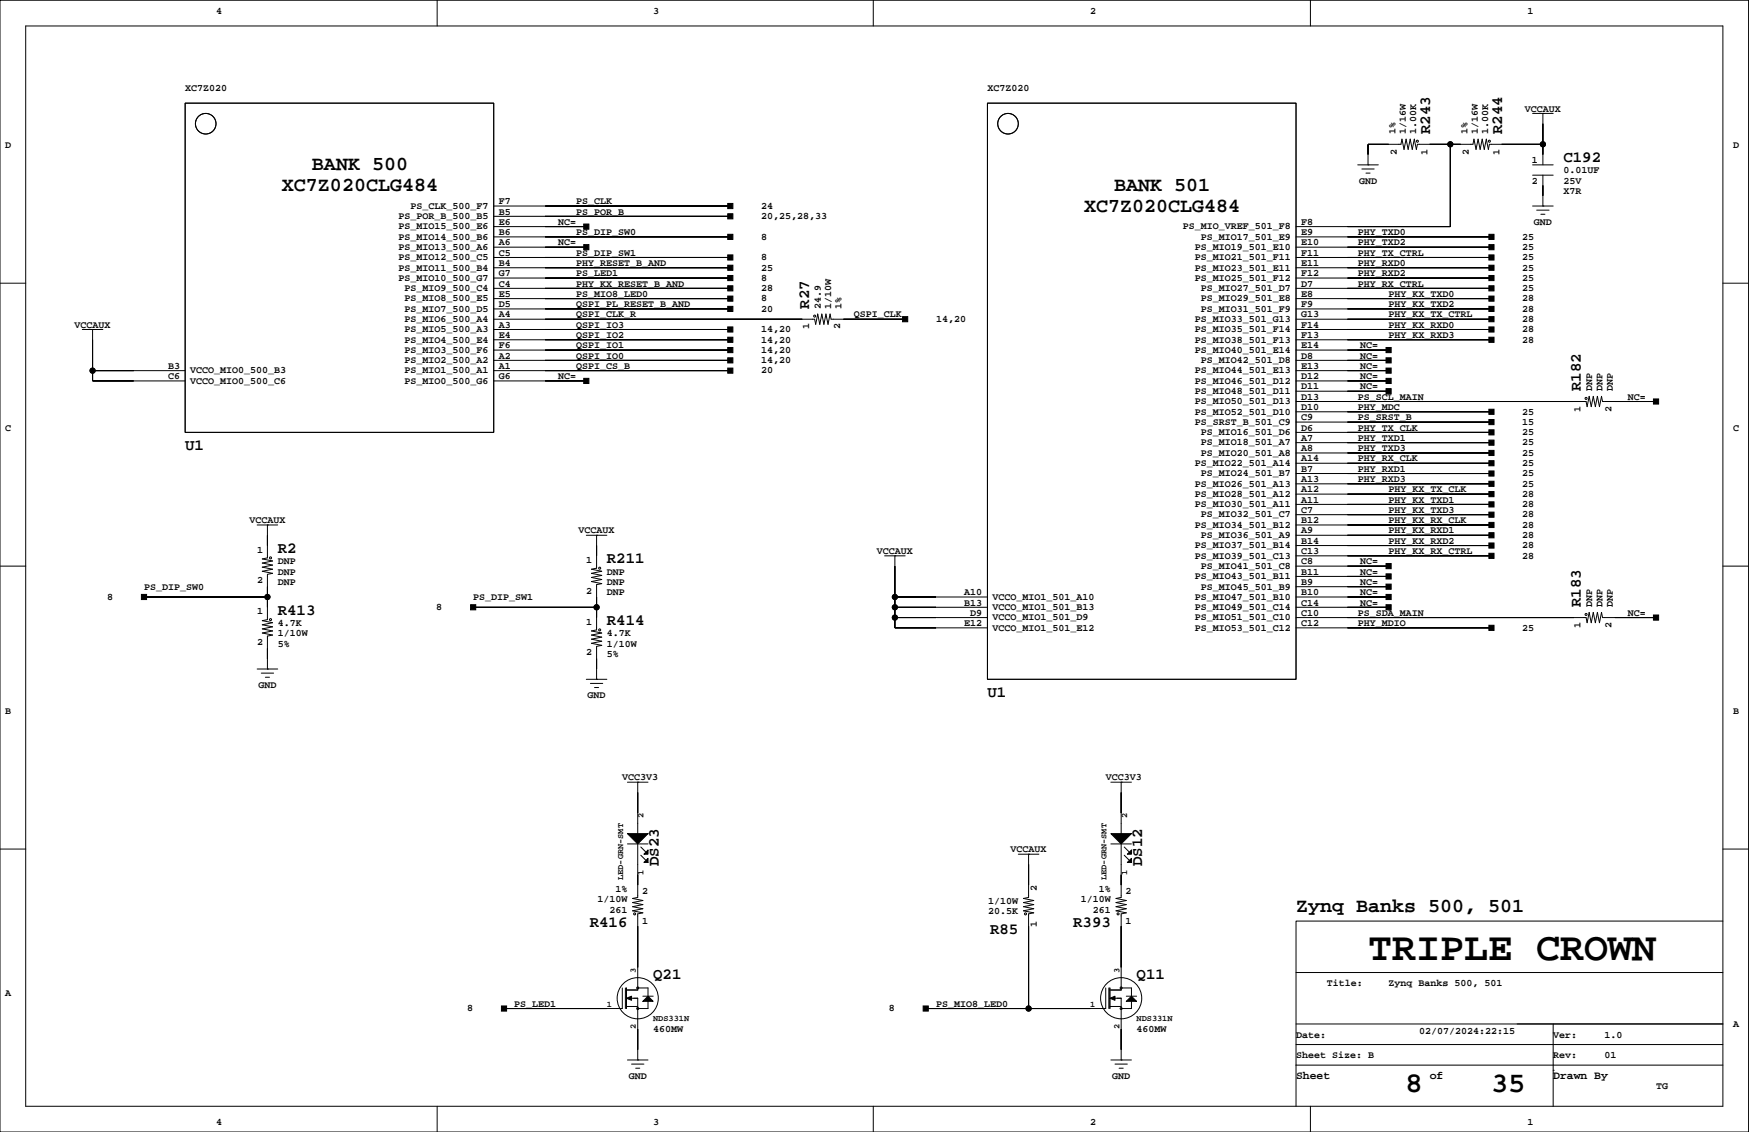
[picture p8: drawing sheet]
<svg xmlns="http://www.w3.org/2000/svg" width="432mm" height="279mm" viewBox="0 0 432 279" stroke-linecap="round" stroke-linejoin="round" font-family="sans-serif">
<g fill="none" stroke="#000" stroke-width=".25">
<path d="M0 .1h431.7v279.3h-431.7zM6.3 6.4h419.1v266.7h-419.1zM107.9 .1v6.3M215.6 .1v6.3M323.5 .1v6.3M45.7 25.5h76.2v81.2h-76.2zM243.8 25.5h76.2v142.2h-76.2zM358.1 35.6v20.3h-38.1M378.4 28h5.1M380.9 28h.1M380.9 28v12.7M380.9 35.6h-13.2l-.2 1.3-.6-2.6-.5 2.6-.5-2.6-.5 2.6-.5-2.6-.5 2.6-.5-2.6-.3 1.3h-13.7l-.2 1.3-.5-2.6-.5 2.6-.5-2.6-.6 2.6-.5-2.6-.5 2.6-.5-2.6-.2 1.3h-8.2v5.1"/>
<path d="M121.9 50.9h58.4M121.9 58.5h58.4M121.9 55.9h22.8M121.9 53.4h58.4M320 58.5h48.2M335.2 40.7h5.1M336.2 41.7h3.1M337.2 42.7h1.1M337.7 40.7h.1M378.4 50.9h5.1M378.4 43.2h5.1M378.4 40.7h5.1"/>
<path d="M379.4 51.9h3M380.4 52.9h1M380.9 50.9h.1M380.9 43.2v7.7M0 69.9h6.3M121.9 78.8h79.2l.3 1.3 .5-2.6 .5 2.6 .5-2.6 .5 2.6 .5-2.6 .5 2.6 .5-2.6 .3 1.3h18.3M121.9 76.2h58.4M121.9 73.7h58.4M121.9 71.2h58.4M121.9 68.6h58.4M121.9 66.1h58.4M121.9 63.5h58.4"/>
<path d="M121.9 61h22.8M320 78.8h48.2M320 76.2h48.2M320 73.7h48.2M320 71.2h48.2M320 68.6h48.2M320 66.1h48.2M320 63.5h48.2M320 61h48.2M425.4 69.9h6.3M20.3 81.3h5.1M22.9 81.3h.1"/>
<path d="M22.9 81.3v12.7h22.8M22.9 91.5h22.8M121.9 94h22.8M121.9 91.5h58.4M121.9 88.9h58.4M121.9 86.4h58.4M121.9 83.9h58.4M121.9 81.3h58.4M320 94h22.8M320 91.5h22.8M320 88.9h22.8M320 86.4h22.8"/>
<path d="M320 83.9h48.2M320 81.3h48.2M320 99.1h71.6l.2 1.3 .5-2.6 .5 2.6 .6-2.6 .5 2.6 .5-2.6 .5 2.6 .5-2.6 .2 1.3h13.2M320 96.6h22.8M320 119.4h48.2M320 116.9h48.2M320 114.3h48.2M320 111.8h48.2M320 109.3h48.2M320 106.7h48.2M320 104.2h48.2M320 101.6h48.2"/>
<path d="M0 139.7h6.3M63.5 129.6h5.1M66 129.6h.1M66 129.6v8.1l-1.2 .3 2.5 .5-2.5 .5 2.5 .5-2.5 .5 2.5 .5-2.5 .5 2.5 .5-1.3 .3v11.1l-1.2 .3 2.5 .5-2.5 .5 2.5 .5-2.5 .5 2.5 .5-2.5 .5 2.5 .5-1.3 .3v8.1M144.7 132.1h5.1M147.3 132.1h.1M147.3 132.1v8.1l-1.3 .3 2.6 .5-2.6 .5 2.6 .5-2.6 .5 2.6 .5-2.6 .5 2.6 .5-1.3 .3v11.2l-1.3 .2 2.6 .5-2.6 .5 2.6 .6-2.6 .5 2.6 .5-2.6 .5 2.6 .5-1.3 .2v8.2M218.4 137.2h5.1M220.9 137.2h.1M220.9 137.2v17.8h22.9M320 139.7h22.8M320 137.2h48.2"/>
<path d="M320 134.7h48.2M320 132.1h48.2M320 129.6h48.2M320 127h48.2M320 124.5h48.2M320 122h48.2M425.4 139.7h6.3M35.6 147.3h30.4M116.8 149.9h30.5M220.9 152.4h22.9M220.9 149.9h22.9M220.9 147.3h22.9"/>
<path d="M320 155h48.2M320 152.4h71.6l.2 1.3 .5-2.5 .5 2.5 .6-2.5 .5 2.5 .5-2.5 .5 2.5 .5-2.5 .2 1.2h13.2M320 149.9h22.8M320 147.3h22.8M320 144.8h22.8M320 142.3h22.8M63.5 165.1h5.1M64.5 166.1h3M65.5 167.2h1M66 165.1h.1M144.7 167.7h5.1M145.8 168.7h3"/>
<path d="M146.8 169.7h1M147.3 167.7h.1M154.9 193.1h5.1M157.4 193.1h.1M157.4 193.1v12.7M274.3 193.1h5M276.8 193.1h.1M276.8 193.1v12.7M0 209.6h6.3M154.9 208.3h5.1M157.4 208.3v13.2l-1.2 .3 2.5 .5-2.5 .5 2.5 .5-2.5 .5 2.5 .5-2.5 .5 2.5 .5-1.3 .3v18.8h-2.7M158.2 209.1l1.3 1.2"/>
<path d="M158.2 211.1l1.3 1.3M251.4 210.8h5.1M253.9 210.8h.1M253.9 210.8v10.7l-1.2 .3 2.5 .5-2.5 .5 2.5 .5-2.5 .5 2.5 .5-2.5 .5 2.5 .5-1.3 .3v23.3M274.3 208.3h5M276.8 208.3v13.2l-1.3 .3 2.6 .5-2.6 .5 2.6 .5-2.6 .5 2.6 .5-2.6 .5 2.6 .5-1.3 .3v18.8h-2.8M277.6 209.1l1.2 1.2M277.6 211.1l1.2 1.3M425.4 209.6h6.3M425.4 227.3h-105.4v35.6M153.6 243.8v5.1h-29.2M154.4 243.8v5.1"/>
<path d="M154.7 243.8v5.1M154.7 248.4h2.7M155.9 246.4h1.5v15.2M157.4 243.8h2.6v2.1M158.7 245.9h2.6M160 247.1v1.8h-2.6M273 243.8v5.1h-44.5M273.7 243.8v5.1M274 248.4h2.8M274 243.8v5.1M275.3 246.4h1.5v15.2M276.8 243.8h2.5v2.1"/>
<path d="M278.1 245.9h2.5M279.3 247.1v1.8h-2.5M320 257.8h105.4M320 252.7h105.4M320 240h105.4M383.5 252.7v20.4M107.9 273.1v6.3M154.9 261.6h5.1M155.9 262.6h3.1M156.9 263.7h1.1M157.4 261.6h.1M215.6 273.1v6.3"/>
<path d="M274.3 261.6h5M275.3 262.6h3M276.3 263.7h1M276.8 261.6h.1M320 262.9v10.2M320 262.9h105.4M323.5 273.1v6.3M383.5 264.2h.1"/>
<circle cx="50.8" cy="30.5" r="2.54"/>
<circle cx="248.9" cy="30.5" r="2.54"/>
<circle cx="349.9" cy="34.9" r=".25"/>
<circle cx="358.1" cy="35.6" r=".63"/>
<circle cx="367.7" cy="34.9" r=".25"/>
<circle cx="380.9" cy="35.6" r=".63"/>
<circle cx="201.1" cy="78" r=".25"/>
<circle cx="22.9" cy="91.5" r=".63"/>
<circle cx="391.6" cy="98.3" r=".25"/>
<circle cx="66.8" cy="137.7" r=".25"/>
<circle cx="66" cy="147.4" r=".63"/>
<circle cx="66.8" cy="152.9" r=".25"/>
<circle cx="147.3" cy="149.9" r=".63"/>
<circle cx="148" cy="155.5" r=".25"/>
<circle cx="148" cy="140.2" r=".25"/>
<circle cx="220.9" cy="152.4" r=".63"/>
<circle cx="220.9" cy="149.9" r=".63"/>
<circle cx="220.9" cy="147.4" r=".63"/>
<circle cx="391.6" cy="151.7" r=".25"/>
<circle cx="156.7" cy="225.6" r=".25"/>
<circle cx="253.2" cy="225.6" r=".25"/>
<circle cx="276" cy="225.6" r=".25"/>
<circle cx="157.4" cy="246.4" r="5.1"/>
<circle cx="157.4" cy="243.8" r=".25"/>
<circle cx="157.4" cy="248.9" r=".25"/>
<circle cx="253.9" cy="248.9" r=".63"/>
<circle cx="276.8" cy="246.4" r="5.1"/>
<circle cx="276.8" cy="243.8" r=".25"/>
<circle cx="276.8" cy="248.9" r=".25"/>
</g>
<g fill="#000" stroke="#000" stroke-width=".25">
<path d="M337.7 35.6v2.6z" fill-rule="evenodd"/>
<path d="M337.7 35.6h5.1z" fill-rule="evenodd"/>
<path d="M358.1 35.6v20.3z" fill-rule="evenodd"/>
<path d="M353 35.6h5.1z" fill-rule="evenodd"/>
<path d="M358.1 35.6h2.5z" fill-rule="evenodd"/>
<path d="M370.8 35.6h10.1z" fill-rule="evenodd"/>
<path d="M380.9 30.5v5.1z" fill-rule="evenodd"/>
<path d="M380.9 35.6v2.6z" fill-rule="evenodd"/>
<path d="M144.1 55.3h1.3v1.3h-1.3z" fill-rule="evenodd"/>
<path d="M134.6 55.9h10.1z" fill-rule="evenodd"/>
<path d="M179.7 52.8h1.2v1.2h-1.2z" fill-rule="evenodd"/>
<path d="M179.7 50.2h1.2v1.3h-1.2z" fill-rule="evenodd"/>
<path d="M179.7 57.8h1.2v1.3h-1.2z" fill-rule="evenodd"/>
<path d="M134.6 53.4h45.7z" fill-rule="evenodd"/>
<path d="M134.6 50.9h45.7z" fill-rule="evenodd"/>
<path d="M134.6 58.5h45.7z" fill-rule="evenodd"/>
<path d="M332.7 55.9h25.4z" fill-rule="evenodd"/>
<path d="M367.6 57.8h1.3v1.3h-1.3z" fill-rule="evenodd"/>
<path d="M332.7 58.5h35.5z" fill-rule="evenodd"/>
<path d="M380.9 45.8v2.5z" fill-rule="evenodd"/>
<path d="M144.1 60.4h1.3v1.2h-1.3z" fill-rule="evenodd"/>
<path d="M134.6 61h10.1z" fill-rule="evenodd"/>
<path d="M179.7 73.1h1.2v1.2h-1.2z" fill-rule="evenodd"/>
<path d="M179.7 65.5h1.2v1.2h-1.2z" fill-rule="evenodd"/>
<path d="M179.7 62.9h1.2v1.3h-1.2z" fill-rule="evenodd"/>
<path d="M179.7 68h1.2v1.3h-1.2z" fill-rule="evenodd"/>
<path d="M179.7 75.6h1.2v1.3h-1.2z" fill-rule="evenodd"/>
<path d="M179.7 70.5h1.2v1.3h-1.2z" fill-rule="evenodd"/>
<path d="M134.6 73.7h45.7z" fill-rule="evenodd"/>
<path d="M134.6 66.1h45.7z" fill-rule="evenodd"/>
<path d="M134.6 63.5h45.7z" fill-rule="evenodd"/>
<path d="M134.6 68.6h45.7z" fill-rule="evenodd"/>
<path d="M134.6 76.2h45.7z" fill-rule="evenodd"/>
<path d="M134.6 71.2h45.7z" fill-rule="evenodd"/>
<path d="M134.6 78.8h63.5z" fill-rule="evenodd"/>
<path d="M222.8 78.2h1.3v1.2h-1.3z" fill-rule="evenodd"/>
<path d="M208.2 78.8h15.3z" fill-rule="evenodd"/>
<path d="M367.6 62.9h1.3v1.3h-1.3z" fill-rule="evenodd"/>
<path d="M367.6 60.4h1.3v1.2h-1.3z" fill-rule="evenodd"/>
<path d="M367.6 70.5h1.3v1.3h-1.3z" fill-rule="evenodd"/>
<path d="M367.6 68h1.3v1.3h-1.3z" fill-rule="evenodd"/>
<path d="M367.6 65.5h1.3v1.2h-1.3z" fill-rule="evenodd"/>
<path d="M367.6 75.6h1.3v1.3h-1.3z" fill-rule="evenodd"/>
<path d="M367.6 73.1h1.3v1.2h-1.3z" fill-rule="evenodd"/>
<path d="M367.6 78.2h1.3v1.2h-1.3z" fill-rule="evenodd"/>
<path d="M332.7 63.5h35.5z" fill-rule="evenodd"/>
<path d="M332.7 61h35.5z" fill-rule="evenodd"/>
<path d="M332.7 71.2h35.5z" fill-rule="evenodd"/>
<path d="M332.7 68.6h35.5z" fill-rule="evenodd"/>
<path d="M332.7 66.1h35.5z" fill-rule="evenodd"/>
<path d="M332.7 76.2h35.5z" fill-rule="evenodd"/>
<path d="M332.7 73.7h35.5z" fill-rule="evenodd"/>
<path d="M332.7 78.8h35.5z" fill-rule="evenodd"/>
<path d="M22.9 91.5v2.5z" fill-rule="evenodd"/>
<path d="M22.9 83.9v7.6z" fill-rule="evenodd"/>
<path d="M22.9 94h10.1z" fill-rule="evenodd"/>
<path d="M22.9 91.5h10.1z" fill-rule="evenodd"/>
<path d="M144.1 93.4h1.3v1.3h-1.3z" fill-rule="evenodd"/>
<path d="M134.6 94h10.1z" fill-rule="evenodd"/>
<path d="M179.7 85.8h1.2v1.2h-1.2z" fill-rule="evenodd"/>
<path d="M179.7 83.2h1.2v1.3h-1.2z" fill-rule="evenodd"/>
<path d="M179.7 80.7h1.2v1.3h-1.2z" fill-rule="evenodd"/>
<path d="M179.7 88.3h1.2v1.3h-1.2z" fill-rule="evenodd"/>
<path d="M179.7 90.8h1.2v1.3h-1.2z" fill-rule="evenodd"/>
<path d="M134.6 86.4h45.7z" fill-rule="evenodd"/>
<path d="M134.6 83.9h45.7z" fill-rule="evenodd"/>
<path d="M134.6 81.3h45.7z" fill-rule="evenodd"/>
<path d="M134.6 88.9h45.7z" fill-rule="evenodd"/>
<path d="M134.6 91.5h45.7z" fill-rule="evenodd"/>
<path d="M342.2 85.8h1.3v1.2h-1.3z" fill-rule="evenodd"/>
<path d="M342.2 88.3h1.3v1.3h-1.3z" fill-rule="evenodd"/>
<path d="M342.2 90.8h1.3v1.3h-1.3z" fill-rule="evenodd"/>
<path d="M342.2 93.4h1.3v1.3h-1.3z" fill-rule="evenodd"/>
<path d="M342.2 95.9h1.3v1.3h-1.3z" fill-rule="evenodd"/>
<path d="M332.7 86.4h10.1z" fill-rule="evenodd"/>
<path d="M332.7 88.9h10.1z" fill-rule="evenodd"/>
<path d="M332.7 91.5h10.1z" fill-rule="evenodd"/>
<path d="M332.7 94h10.1z" fill-rule="evenodd"/>
<path d="M332.7 96.6h10.1z" fill-rule="evenodd"/>
<path d="M367.6 83.2h1.3v1.3h-1.3z" fill-rule="evenodd"/>
<path d="M367.6 80.7h1.3v1.3h-1.3z" fill-rule="evenodd"/>
<path d="M332.7 83.9h35.5z" fill-rule="evenodd"/>
<path d="M332.7 81.3h35.5z" fill-rule="evenodd"/>
<path d="M332.7 99.1h55.8z" fill-rule="evenodd"/>
<path d="M408.2 98.5h1.3v1.2h-1.3z" fill-rule="evenodd"/>
<path d="M398.7 99.1h10.1z" fill-rule="evenodd"/>
<path d="M367.6 103.5h1.3v1.3h-1.3z" fill-rule="evenodd"/>
<path d="M367.6 101h1.3v1.3h-1.3z" fill-rule="evenodd"/>
<path d="M367.6 106.1h1.3v1.3h-1.3z" fill-rule="evenodd"/>
<path d="M367.6 111.2h1.3v1.2h-1.3z" fill-rule="evenodd"/>
<path d="M367.6 108.6h1.3v1.3h-1.3z" fill-rule="evenodd"/>
<path d="M367.6 113.7h1.3v1.3h-1.3z" fill-rule="evenodd"/>
<path d="M367.6 116.2h1.3v1.3h-1.3z" fill-rule="evenodd"/>
<path d="M332.7 104.2h35.5z" fill-rule="evenodd"/>
<path d="M332.7 119.4h35.5z" fill-rule="evenodd"/>
<path d="M332.7 101.6h35.5z" fill-rule="evenodd"/>
<path d="M332.7 106.7h35.5z" fill-rule="evenodd"/>
<path d="M332.7 111.8h35.5z" fill-rule="evenodd"/>
<path d="M332.7 109.3h35.5z" fill-rule="evenodd"/>
<path d="M332.7 114.3h35.5z" fill-rule="evenodd"/>
<path d="M332.7 116.9h35.5z" fill-rule="evenodd"/>
<path d="M66 132.1v2.6z" fill-rule="evenodd"/>
<path d="M147.3 134.7v2.5z" fill-rule="evenodd"/>
<path d="M220.9 139.7v7.6z" fill-rule="evenodd"/>
<path d="M332.7 139.7h10.1z" fill-rule="evenodd"/>
<path d="M367.6 118.8h1.3v1.3h-1.3z" fill-rule="evenodd"/>
<path d="M367.6 134h1.3v1.3h-1.3z" fill-rule="evenodd"/>
<path d="M367.6 131.5h1.3v1.2h-1.3z" fill-rule="evenodd"/>
<path d="M367.6 126.4h1.3v1.3h-1.3z" fill-rule="evenodd"/>
<path d="M367.6 123.9h1.3v1.2h-1.3z" fill-rule="evenodd"/>
<path d="M367.6 121.3h1.3v1.3h-1.3z" fill-rule="evenodd"/>
<path d="M367.6 128.9h1.3v1.3h-1.3z" fill-rule="evenodd"/>
<path d="M367.6 136.6h1.3v1.2h-1.3z" fill-rule="evenodd"/>
<path d="M332.7 134.7h35.5z" fill-rule="evenodd"/>
<path d="M332.7 132.1h35.5z" fill-rule="evenodd"/>
<path d="M332.7 127h35.5z" fill-rule="evenodd"/>
<path d="M332.7 124.5h35.5z" fill-rule="evenodd"/>
<path d="M332.7 122h35.5z" fill-rule="evenodd"/>
<path d="M332.7 129.6h35.5z" fill-rule="evenodd"/>
<path d="M332.7 137.2h35.5z" fill-rule="evenodd"/>
<path d="M34.9 146.7h1.3v1.3h-1.3z" fill-rule="evenodd"/>
<path d="M66 144.8v2.5z" fill-rule="evenodd"/>
<path d="M66 147.3v2.6z" fill-rule="evenodd"/>
<path d="M35.6 147.3h30.4z" fill-rule="evenodd"/>
<path d="M116.2 149.3h1.2v1.2h-1.2z" fill-rule="evenodd"/>
<path d="M147.3 149.9v2.5z" fill-rule="evenodd"/>
<path d="M147.3 147.3v2.6z" fill-rule="evenodd"/>
<path d="M116.8 149.9h30.5z" fill-rule="evenodd"/>
<path d="M220.9 149.9v2.5z" fill-rule="evenodd"/>
<path d="M220.9 147.3v2.6z" fill-rule="evenodd"/>
<path d="M220.9 152.4v2.6z" fill-rule="evenodd"/>
<path d="M220.9 147.3h10.2z" fill-rule="evenodd"/>
<path d="M220.9 149.9h10.2z" fill-rule="evenodd"/>
<path d="M220.9 152.4h10.2z" fill-rule="evenodd"/>
<path d="M220.9 155h10.2z" fill-rule="evenodd"/>
<path d="M342.2 139.1h1.3v1.3h-1.3z" fill-rule="evenodd"/>
<path d="M342.2 141.6h1.3v1.3h-1.3z" fill-rule="evenodd"/>
<path d="M342.2 144.2h1.3v1.2h-1.3z" fill-rule="evenodd"/>
<path d="M342.2 146.7h1.3v1.3h-1.3z" fill-rule="evenodd"/>
<path d="M342.2 149.3h1.3v1.2h-1.3z" fill-rule="evenodd"/>
<path d="M332.7 142.3h10.1z" fill-rule="evenodd"/>
<path d="M332.7 144.8h10.1z" fill-rule="evenodd"/>
<path d="M332.7 147.3h10.1z" fill-rule="evenodd"/>
<path d="M332.7 149.9h10.1z" fill-rule="evenodd"/>
<path d="M367.6 154.3h1.3v1.3h-1.3z" fill-rule="evenodd"/>
<path d="M332.7 155h35.5z" fill-rule="evenodd"/>
<path d="M332.7 152.4h55.8z" fill-rule="evenodd"/>
<path d="M408.2 151.8h1.3v1.3h-1.3z" fill-rule="evenodd"/>
<path d="M398.7 152.4h10.1z" fill-rule="evenodd"/>
<path d="M66 160v2.6z" fill-rule="evenodd"/>
<path d="M147.3 162.6v2.5z" fill-rule="evenodd"/>
<path d="M157.4 195.6v5.1z" fill-rule="evenodd"/>
<path d="M276.8 195.6v5.1z" fill-rule="evenodd"/>
<path d="M157.4 215.9v2.6z" fill-rule="evenodd"/>
<path d="M154.9 205.8h5.1l-2.6 2.5z" fill-rule="evenodd"/>
<path d="M159 210.8l1-1v1z" fill-rule="evenodd"/>
<path d="M159 212.9l1-1v1z" fill-rule="evenodd"/>
<path d="M253.9 213.4v5.1z" fill-rule="evenodd"/>
<path d="M276.8 215.9v2.6z" fill-rule="evenodd"/>
<path d="M274.3 205.8h5l-2.5 2.5z" fill-rule="evenodd"/>
<path d="M278.3 210.8l1-1v1z" fill-rule="evenodd"/>
<path d="M278.3 212.9l1-1v1z" fill-rule="evenodd"/>
<path d="M157.4 228.6v10.2z" fill-rule="evenodd"/>
<path d="M253.9 228.6v20.3z" fill-rule="evenodd"/>
<path d="M276.8 228.6v10.2z" fill-rule="evenodd"/>
<path d="M123.8 248.3h1.3v1.3h-1.3z" fill-rule="evenodd"/>
<path d="M124.4 248.9h25.4z" fill-rule="evenodd"/>
<path d="M154.7 246.4l1.2-.5v1z" fill-rule="evenodd"/>
<path d="M157.4 254v5.1z" fill-rule="evenodd"/>
<path d="M160 245.9l1.3 1.2h-2.6z" fill-rule="evenodd"/>
<path d="M227.9 248.3h1.3v1.3h-1.3z" fill-rule="evenodd"/>
<path d="M228.5 248.9h25.4z" fill-rule="evenodd"/>
<path d="M253.9 248.9h15.3z" fill-rule="evenodd"/>
<path d="M274 246.4l1.3-.5v1z" fill-rule="evenodd"/>
<path d="M276.8 254v5.1z" fill-rule="evenodd"/>
<path d="M278.1 247.1l1.2-1.2 1.3 1.2z" fill-rule="evenodd"/>
<circle cx="358.1" cy="35.6" r=".63"/>
<circle cx="380.9" cy="35.6" r=".63"/>
<circle cx="22.9" cy="91.5" r=".63"/>
<circle cx="66" cy="147.4" r=".63"/>
<circle cx="147.3" cy="149.9" r=".63"/>
<circle cx="220.9" cy="152.4" r=".63"/>
<circle cx="220.9" cy="149.9" r=".63"/>
<circle cx="220.9" cy="147.4" r=".63"/>
<circle cx="253.9" cy="248.9" r=".63"/>
</g>
<text font-size="9.9" x="337.7" y="237">TRIPLE CROWN</text>
<g font-size="7.1">
<text x="347" y="269.5">8</text>
<text x="368.1" y="269.5">35</text>
</g>
<g font-size="4.9">
<text x="69.6" y="47.2">XC7Z020CLG484</text>
<text x="77" y="42.1">BANK 500</text>
<text x="275.1" y="47.2">BANK 501</text>
<text x="267.7" y="52.2">XC7Z020CLG484</text>
<text x="320" y="225.2">Zynq Banks 500, 501</text>
</g>
<g font-size="3.9">
<text x="353.1" y="33.1" transform="rotate(-90 353.1 33.1)">R243</text>
<text x="370.9" y="33.1" transform="rotate(-90 370.9 33.1)">R244</text>
<text x="386" y="40">C192</text>
<text x="199.8" y="76.2" transform="rotate(-90 199.8 76.2)">R27</text>
<text x="390.3" y="96.6" transform="rotate(-90 390.3 96.6)">R182</text>
<text x="45.7" y="111.1">U1</text>
<text x="68.6" y="136.5">R2</text>
<text x="149.8" y="139">R211</text>
<text x="390.3" y="149.9" transform="rotate(-90 390.3 149.9)">R183</text>
<text x="68.6" y="151.7">R413</text>
<text x="149.8" y="154.3">R414</text>
<text x="243.8" y="172.1">U1</text>
<text x="162.7" y="213.8" transform="rotate(-90 162.7 213.8)">DS23</text>
<text x="282" y="213.8" transform="rotate(-90 282 213.8)">DS12</text>
<text x="145.6" y="228.8">R416</text>
<text x="244.4" y="230.5">R85</text>
<text x="264.9" y="228.8">R393</text>
<text x="161.3" y="241.6">Q21</text>
<text x="280.6" y="241.6">Q11</text>
</g>
<g font-size="2.8">
<text x="320" y="266.2">Sheet</text>
<text x="353" y="266.2">of</text>
<text x="383.5" y="266.2">Drawn By</text>
</g>
<g font-size="2.5">
<text x="53.3" y="3.4">4</text>
<text x="161.3" y="3.4">3</text>
<text x="269.2" y="3.4">2</text>
<text x="377.1" y="3.4">1</text>
<text x="45.7" y="22.5">XC7Z020</text>
<text x="243.8" y="22.5">XC7Z020</text>
<text x="376.5" y="27.6">VCCAUX</text>
<text x="344.5" y="33.1" transform="rotate(-90 344.5 33.1)">1%</text>
<text x="347.1" y="33.1" transform="rotate(-90 347.1 33.1)">1/16W</text>
<text x="349.6" y="33.1" transform="rotate(-90 349.6 33.1)">1.00K</text>
<text x="362.3" y="33.1" transform="rotate(-90 362.3 33.1)">1%</text>
<text x="364.8" y="33.1" transform="rotate(-90 364.8 33.1)">1/16W</text>
<text x="367.4" y="33.1" transform="rotate(-90 367.4 33.1)">1.00K</text>
<text x="1.3" y="36.4">D</text>
<text x="344.8" y="38.2" transform="rotate(-90 344.8 38.2)">2</text>
<text x="352.5" y="38.2" transform="rotate(-90 352.5 38.2)">1</text>
<text x="362.6" y="38.2" transform="rotate(-90 362.6 38.2)">2</text>
<text x="370.2" y="38.2" transform="rotate(-90 370.2 38.2)">1</text>
<text x="378.2" y="40.3">1</text>
<text x="427.9" y="36.4">D</text>
<text x="335.5" y="45.3">GND</text>
<text x="378.2" y="45.3">2</text>
<text x="386" y="42.8">0.01UF</text>
<text x="386" y="47.9">X7R</text>
<text x="386" y="45.3">25V</text>
<text x="101.4" y="51.5">PS_CLK_500_F7</text>
<text x="123.2" y="50.4">F7</text>
<text x="123.2" y="53">B5</text>
<text x="142.2" y="53">PS_POR_B</text>
<text x="142.2" y="50.4">PS_CLK</text>
<text x="187.9" y="51.5">24</text>
<text x="98.4" y="59.2">PS_MIO14_500_B6</text>
<text x="98.4" y="56.6">PS_MIO15_500_E6</text>
<text x="98.4" y="54.1">PS_POR_B_500_B5</text>
<text x="123.2" y="58">B6</text>
<text x="123.2" y="55.5">E6</text>
<text x="137.8" y="55.5">NC=</text>
<text x="142.2" y="58">PS_DIP_SW0</text>
<text x="187.9" y="54.1">20,25,28,33</text>
<text x="187.9" y="59.2">8</text>
<text x="292" y="56.6">PS_MIO_VREF_501_F8</text>
<text x="296.5" y="59.2">PS_MIO17_501_E9</text>
<text x="321.2" y="55.5">F8</text>
<text x="321.2" y="58">E9</text>
<text x="335.2" y="58">PHY_TXD0</text>
<text x="375.8" y="59.2">25</text>
<text x="378.7" y="55.5">GND</text>
<text x="98.4" y="64.2">PS_MIO12_500_C5</text>
<text x="98.4" y="61.7">PS_MIO13_500_A6</text>
<text x="123.2" y="60.6">A6</text>
<text x="123.2" y="63.1">C5</text>
<text x="123.2" y="65.6">B4</text>
<text x="137.8" y="60.6">NC=</text>
<text x="142.2" y="65.6">PHY_RESET_B_AND</text>
<text x="142.2" y="63.1">PS_DIP_SW1</text>
<text x="187.9" y="64.2">8</text>
<text x="295" y="64.2">PS_MIO21_501_F11</text>
<text x="295" y="61.7">PS_MIO19_501_E10</text>
<text x="321.2" y="65.6">E11</text>
<text x="321.2" y="60.6">E10</text>
<text x="321.2" y="63.1">F11</text>
<text x="335.2" y="63.1">PHY_TX_CTRL</text>
<text x="335.2" y="60.6">PHY_TXD2</text>
<text x="335.2" y="65.6">PHY_RXD0</text>
<text x="375.8" y="64.2">25</text>
<text x="375.8" y="61.7">25</text>
<text x="98.4" y="69.3">PS_MIO10_500_G7</text>
<text x="98.4" y="66.8">PS_MIO11_500_B4</text>
<text x="99.9" y="71.9">PS_MIO9_500_C4</text>
<text x="123.2" y="68.2">G7</text>
<text x="123.2" y="70.7">C4</text>
<text x="142.2" y="68.2">PS_LED1</text>
<text x="142.2" y="70.7">PHY_KX_RESET_B_AND</text>
<text x="187.9" y="66.8">25</text>
<text x="187.9" y="69.3">8</text>
<text x="187.9" y="71.9">28</text>
<text x="295" y="69.3">PS_MIO25_501_F12</text>
<text x="295" y="66.8">PS_MIO23_501_E11</text>
<text x="296.5" y="71.9">PS_MIO27_501_D7</text>
<text x="321.2" y="68.2">F12</text>
<text x="321.2" y="70.7">D7</text>
<text x="335.2" y="70.7">PHY_RX_CTRL</text>
<text x="335.2" y="68.2">PHY_RXD2</text>
<text x="375.8" y="71.9">25</text>
<text x="375.8" y="69.3">25</text>
<text x="375.8" y="66.8">25</text>
<text x="99.9" y="76.9">PS_MIO7_500_D5</text>
<text x="99.9" y="74.4">PS_MIO8_500_E5</text>
<text x="123.2" y="75.8">D5</text>
<text x="123.2" y="73.3">E5</text>
<text x="142.2" y="73.3">PS_MIO8_LED0</text>
<text x="142.2" y="75.8">QSPI_PL_RESET_B_AND</text>
<text x="187.9" y="74.4">8</text>
<text x="187.9" y="76.9">20</text>
<text x="202.6" y="76.2" transform="rotate(-90 202.6 76.2)">24.9</text>
<text x="205.2" y="76.2" transform="rotate(-90 205.2 76.2)">1/10W</text>
<text x="207.7" y="76.2" transform="rotate(-90 207.7 76.2)">1%</text>
<text x="296.5" y="76.9">PS_MIO31_501_F9</text>
<text x="296.5" y="74.4">PS_MIO29_501_E8</text>
<text x="321.2" y="73.3">E8</text>
<text x="321.2" y="75.8">F9</text>
<text x="342.8" y="75.8">PHY_KX_TXD2</text>
<text x="342.8" y="73.3">PHY_KX_TXD0</text>
<text x="375.8" y="76.9">28</text>
<text x="375.8" y="74.4">28</text>
<text x="18.4" y="80.9">VCCAUX</text>
<text x="99.9" y="82">PS_MIO5_500_A3</text>
<text x="99.9" y="79.5">PS_MIO6_500_A4</text>
<text x="123.2" y="80.9">A3</text>
<text x="123.2" y="78.3">A4</text>
<text x="123.2" y="83.4">E4</text>
<text x="142.2" y="83.4">QSPI_IO2</text>
<text x="142.2" y="80.9">QSPI_IO3</text>
<text x="142.2" y="78.3">QSPI_CLK_R</text>
<text x="187.9" y="82">14,20</text>
<text x="199.8" y="81.3" transform="rotate(-90 199.8 81.3)">1</text>
<text x="207.4" y="81.3" transform="rotate(-90 207.4 81.3)">2</text>
<text x="210.8" y="78.3">QSPI_CLK</text>
<text x="231.1" y="79.5">14,20</text>
<text x="295" y="82">PS_MIO35_501_F14</text>
<text x="295" y="79.5">PS_MIO33_501_G13</text>
<text x="321.2" y="80.9">F14</text>
<text x="321.2" y="83.4">F13</text>
<text x="321.2" y="78.3">G13</text>
<text x="342.8" y="83.4">PHY_KX_RXD3</text>
<text x="342.8" y="80.9">PHY_KX_RXD0</text>
<text x="342.8" y="78.3">PHY_KX_TX_CTRL</text>
<text x="375.8" y="79.5">28</text>
<text x="375.8" y="82">28</text>
<text x="99.9" y="89.6">PS_MIO2_500_A2</text>
<text x="99.9" y="87.1">PS_MIO3_500_F6</text>
<text x="99.9" y="84.6">PS_MIO4_500_E4</text>
<text x="123.2" y="86">F6</text>
<text x="123.2" y="88.5">A2</text>
<text x="142.2" y="86">QSPI_IO1</text>
<text x="142.2" y="88.5">QSPI_IO0</text>
<text x="187.9" y="87.1">14,20</text>
<text x="187.9" y="84.6">14,20</text>
<text x="187.9" y="89.6">14,20</text>
<text x="295" y="87.1">PS_MIO40_501_E14</text>
<text x="295" y="84.6">PS_MIO38_501_F13</text>
<text x="296.5" y="89.6">PS_MIO42_501_D8</text>
<text x="321.2" y="88.5">D8</text>
<text x="321.2" y="86">E14</text>
<text x="335.8" y="86">NC=</text>
<text x="335.8" y="88.5">NC=</text>
<text x="375.8" y="84.6">28</text>
<text x="41.5" y="91">B3</text>
<text x="41.5" y="93.6">C6</text>
<text x="47" y="94.7">VCCO_MIO0_500_C6</text>
<text x="47" y="92.2">VCCO_MIO0_500_B3</text>
<text x="99.9" y="94.7">PS_MIO0_500_G6</text>
<text x="99.9" y="92.2">PS_MIO1_500_A1</text>
<text x="123.2" y="93.6">G6</text>
<text x="123.2" y="91">A1</text>
<text x="137.8" y="93.6">NC=</text>
<text x="142.2" y="91">QSPI_CS_B</text>
<text x="187.9" y="92.2">20</text>
<text x="295" y="94.7">PS_MIO46_501_D12</text>
<text x="295" y="92.2">PS_MIO44_501_E13</text>
<text x="321.2" y="91">E13</text>
<text x="321.2" y="93.6">D12</text>
<text x="335.8" y="91">NC=</text>
<text x="335.8" y="93.6">NC=</text>
<text x="295" y="99.8">PS_MIO50_501_D13</text>
<text x="295" y="97.3">PS_MIO48_501_D11</text>
<text x="321.2" y="98.7">D13</text>
<text x="321.2" y="96.1">D11</text>
<text x="321.2" y="101.2">D10</text>
<text x="335.2" y="101.2">PHY_MDC</text>
<text x="335.2" y="98.7">PS_SCL_MAIN</text>
<text x="335.8" y="96.1">NC=</text>
<text x="390.2" y="101.6" transform="rotate(-90 390.2 101.6)">1</text>
<text x="393.1" y="96.6" transform="rotate(-90 393.1 96.6)">DNP</text>
<text x="395.6" y="96.6" transform="rotate(-90 395.6 96.6)">DNP</text>
<text x="397.9" y="101.6" transform="rotate(-90 397.9 101.6)">2</text>
<text x="398.2" y="96.6" transform="rotate(-90 398.2 96.6)">DNP</text>
<text x="401.9" y="98.7">NC=</text>
<text x="1.3" y="106.3">C</text>
<text x="295" y="104.9">PS_SRST_B_501_C9</text>
<text x="295" y="102.3">PS_MIO52_501_D10</text>
<text x="296.5" y="107.4">PS_MIO16_501_D6</text>
<text x="321.2" y="106.3">D6</text>
<text x="321.2" y="103.7">C9</text>
<text x="335.2" y="103.7">PS_SRST_B</text>
<text x="335.2" y="106.3">PHY_TX_CLK</text>
<text x="375.8" y="104.9">15</text>
<text x="375.8" y="102.3">25</text>
<text x="375.8" y="107.4">25</text>
<text x="427.9" y="106.3">C</text>
<text x="296.5" y="112.5">PS_MIO20_501_A8</text>
<text x="296.5" y="110">PS_MIO18_501_A7</text>
<text x="321.2" y="108.8">A7</text>
<text x="321.2" y="111.4">A8</text>
<text x="321.2" y="113.9">A14</text>
<text x="335.2" y="111.4">PHY_TXD3</text>
<text x="335.2" y="108.8">PHY_TXD1</text>
<text x="335.2" y="113.9">PHY_RX_CLK</text>
<text x="375.8" y="112.5">25</text>
<text x="375.8" y="110">25</text>
<text x="295" y="115">PS_MIO22_501_A14</text>
<text x="296.5" y="117.6">PS_MIO24_501_B7</text>
<text x="321.2" y="119">A13</text>
<text x="321.2" y="116.4">B7</text>
<text x="335.2" y="119">PHY_RXD3</text>
<text x="335.2" y="116.4">PHY_RXD1</text>
<text x="375.8" y="115">25</text>
<text x="375.8" y="117.6">25</text>
<text x="295" y="125.2">PS_MIO30_501_A11</text>
<text x="295" y="122.6">PS_MIO28_501_A12</text>
<text x="295" y="120.1">PS_MIO26_501_A13</text>
<text x="321.2" y="124.1">A11</text>
<text x="321.2" y="121.5">A12</text>
<text x="342.8" y="124.1">PHY_KX_TXD1</text>
<text x="342.8" y="121.5">PHY_KX_TX_CLK</text>
<text x="375.8" y="120.1">25</text>
<text x="375.8" y="122.6">28</text>
<text x="375.8" y="125.2">28</text>
<text x="61.6" y="129.1">VCCAUX</text>
<text x="142.8" y="131.7">VCCAUX</text>
<text x="295" y="130.3">PS_MIO34_501_B12</text>
<text x="296.5" y="127.7">PS_MIO32_501_C7</text>
<text x="321.2" y="131.7">A9</text>
<text x="321.2" y="126.6">C7</text>
<text x="321.2" y="129.1">B12</text>
<text x="342.8" y="131.7">PHY_KX_RXD1</text>
<text x="342.8" y="126.6">PHY_KX_TXD3</text>
<text x="342.8" y="129.1">PHY_KX_RX_CLK</text>
<text x="375.8" y="127.7">28</text>
<text x="375.8" y="130.3">28</text>
<text x="63.5" y="136.4">1</text>
<text x="216.5" y="136.8">VCCAUX</text>
<text x="295" y="137.9">PS_MIO39_501_C13</text>
<text x="295" y="135.3">PS_MIO37_501_B14</text>
<text x="296.5" y="132.8">PS_MIO36_501_A9</text>
<text x="321.2" y="134.2">B14</text>
<text x="321.2" y="136.8">C13</text>
<text x="342.8" y="134.2">PHY_KX_RXD2</text>
<text x="342.8" y="136.8">PHY_KX_RX_CTRL</text>
<text x="375.8" y="137.9">28</text>
<text x="375.8" y="135.3">28</text>
<text x="375.8" y="132.8">28</text>
<text x="63.5" y="144">2</text>
<text x="68.6" y="141.8">DNP</text>
<text x="68.6" y="139.3">DNP</text>
<text x="144.7" y="138.9">1</text>
<text x="149.8" y="141.8">DNP</text>
<text x="295" y="143">PS_MIO43_501_B11</text>
<text x="296.5" y="140.4">PS_MIO41_501_C8</text>
<text x="321.2" y="139.3">C8</text>
<text x="321.2" y="141.8">B11</text>
<text x="335.8" y="139.3">NC=</text>
<text x="335.8" y="141.8">NC=</text>
<text x="26.5" y="148">8</text>
<text x="35.6" y="145.6">PS_DIP_SW0</text>
<text x="68.6" y="144.4">DNP</text>
<text x="116.8" y="148.2">PS_DIP_SW1</text>
<text x="144.7" y="146.5">2</text>
<text x="149.8" y="146.9">DNP</text>
<text x="149.8" y="144.4">DNP</text>
<text x="238.1" y="149.4">B13</text>
<text x="238.1" y="146.9">A10</text>
<text x="245.1" y="148">VCCO_MIO1_501_A10</text>
<text x="295" y="148">PS_MIO47_501_B10</text>
<text x="296.5" y="145.5">PS_MIO45_501_B9</text>
<text x="321.2" y="146.9">B10</text>
<text x="321.2" y="144.4">B9</text>
<text x="321.2" y="149.4">C14</text>
<text x="335.8" y="144.4">NC=</text>
<text x="335.8" y="146.9">NC=</text>
<text x="335.8" y="149.4">NC=</text>
<text x="393.1" y="149.9" transform="rotate(-90 393.1 149.9)">DNP</text>
<text x="395.6" y="149.9" transform="rotate(-90 395.6 149.9)">DNP</text>
<text x="398.2" y="149.9" transform="rotate(-90 398.2 149.9)">DNP</text>
<text x="63.5" y="151.6">1</text>
<text x="68.6" y="154.5">4.7K</text>
<text x="107.7" y="150.6">8</text>
<text x="144.7" y="154.2">1</text>
<text x="238.1" y="154.5">E12</text>
<text x="239.6" y="152">D9</text>
<text x="245.1" y="155.7">VCCO_MIO1_501_E12</text>
<text x="245.1" y="153.1">VCCO_MIO1_501_D9</text>
<text x="245.1" y="150.6">VCCO_MIO1_501_B13</text>
<text x="295" y="155.7">PS_MIO53_501_C12</text>
<text x="295" y="153.1">PS_MIO51_501_C10</text>
<text x="295" y="150.6">PS_MIO49_501_C14</text>
<text x="321.2" y="154.5">C12</text>
<text x="321.2" y="152">C10</text>
<text x="335.2" y="154.5">PHY_MDIO</text>
<text x="335.2" y="152">PS_SDA_MAIN</text>
<text x="375.8" y="155.7">25</text>
<text x="390.2" y="155" transform="rotate(-90 390.2 155)">1</text>
<text x="397.9" y="155" transform="rotate(-90 397.9 155)">2</text>
<text x="401.9" y="152">NC=</text>
<text x="63.5" y="159.2">2</text>
<text x="68.6" y="157.1">1/10W</text>
<text x="68.6" y="159.6">5%</text>
<text x="144.7" y="161.8">2</text>
<text x="149.8" y="157.1">4.7K</text>
<text x="149.8" y="159.6">1/10W</text>
<text x="149.8" y="162.1">5%</text>
<text x="63.8" y="169.8">GND</text>
<text x="145.1" y="172.3">GND</text>
<text x="1.3" y="176.1">B</text>
<text x="427.9" y="176.1">B</text>
<text x="153.6" y="192.6">VCC3V3</text>
<text x="273" y="192.6">VCC3V3</text>
<text x="249.5" y="210.4">VCCAUX</text>
<text x="151.9" y="220.2">1%</text>
<text x="158.5" y="220.6">2</text>
<text x="256" y="219.9" transform="rotate(-90 256 219.9)">2</text>
<text x="271.3" y="220.2">1%</text>
<text x="277.9" y="220.6">2</text>
<text x="147.5" y="222.7">1/10W</text>
<text x="150.5" y="225.3">261</text>
<text x="244" y="225.6">20.5K</text>
<text x="244" y="223.1">1/10W</text>
<text x="266.8" y="222.7">1/10W</text>
<text x="269.8" y="225.3">261</text>
<text x="158.5" y="228.2">1</text>
<text x="256" y="228.8" transform="rotate(-90 256 228.8)">1</text>
<text x="277.9" y="228.2">1</text>
<text x="1.3" y="245.9">A</text>
<text x="327.6" y="243.4">Title:</text>
<text x="342.8" y="243.4">Zynq Banks 500, 501</text>
<text x="115.3" y="249.6">8</text>
<text x="127" y="248.5">PS_LED1</text>
<text x="219.4" y="249.6">8</text>
<text x="231.1" y="248.5">PS_MIO8_LED0</text>
<text x="161.3" y="254.8">460MW</text>
<text x="280.6" y="254.8">460MW</text>
<text x="320" y="256.1">Date:</text>
<text x="350.4" y="255.1">02/07/2024:22:15</text>
<text x="383.5" y="256.1">Ver:</text>
<text x="396.1" y="256.1">1.0</text>
<text x="427.9" y="253.6">A</text>
<text x="320" y="261.2">Sheet Size: B</text>
<text x="383.5" y="261.2">Rev:</text>
<text x="396.1" y="261.2">01</text>
<text x="155.2" y="266.3">GND</text>
<text x="274.6" y="266.3">GND</text>
<text x="408.8" y="268.8">TG</text>
<text x="53.3" y="277.7">4</text>
<text x="161.3" y="277.7">3</text>
<text x="269.2" y="277.7">2</text>
<text x="377.1" y="277.7">1</text>
</g>
<g font-size="2.1">
<text x="158.9" y="201.9" transform="rotate(-90 158.9 201.9)">2</text>
<text x="278.3" y="201.9" transform="rotate(-90 278.3 201.9)">2</text>
<text x="158.9" y="215.9" transform="rotate(-90 158.9 215.9)">1</text>
<text x="278.3" y="215.9" transform="rotate(-90 278.3 215.9)">1</text>
<text x="153.8" y="217.2" transform="rotate(-90 153.8 217.2)">LED-GRN-SMT</text>
<text x="273.2" y="217.2" transform="rotate(-90 273.2 217.2)">LED-GRN-SMT</text>
<text x="157" y="240" transform="rotate(-90 157 240)">3</text>
<text x="276.4" y="240" transform="rotate(-90 276.4 240)">3</text>
<text x="149.8" y="248.6">1</text>
<text x="269.2" y="248.6">1</text>
<text x="157" y="254" transform="rotate(-90 157 254)">2</text>
<text x="161.3" y="252.1">NDS331N</text>
<text x="276.4" y="254" transform="rotate(-90 276.4 254)">2</text>
<text x="280.6" y="252.1">NDS331N</text>
</g>
</svg>
